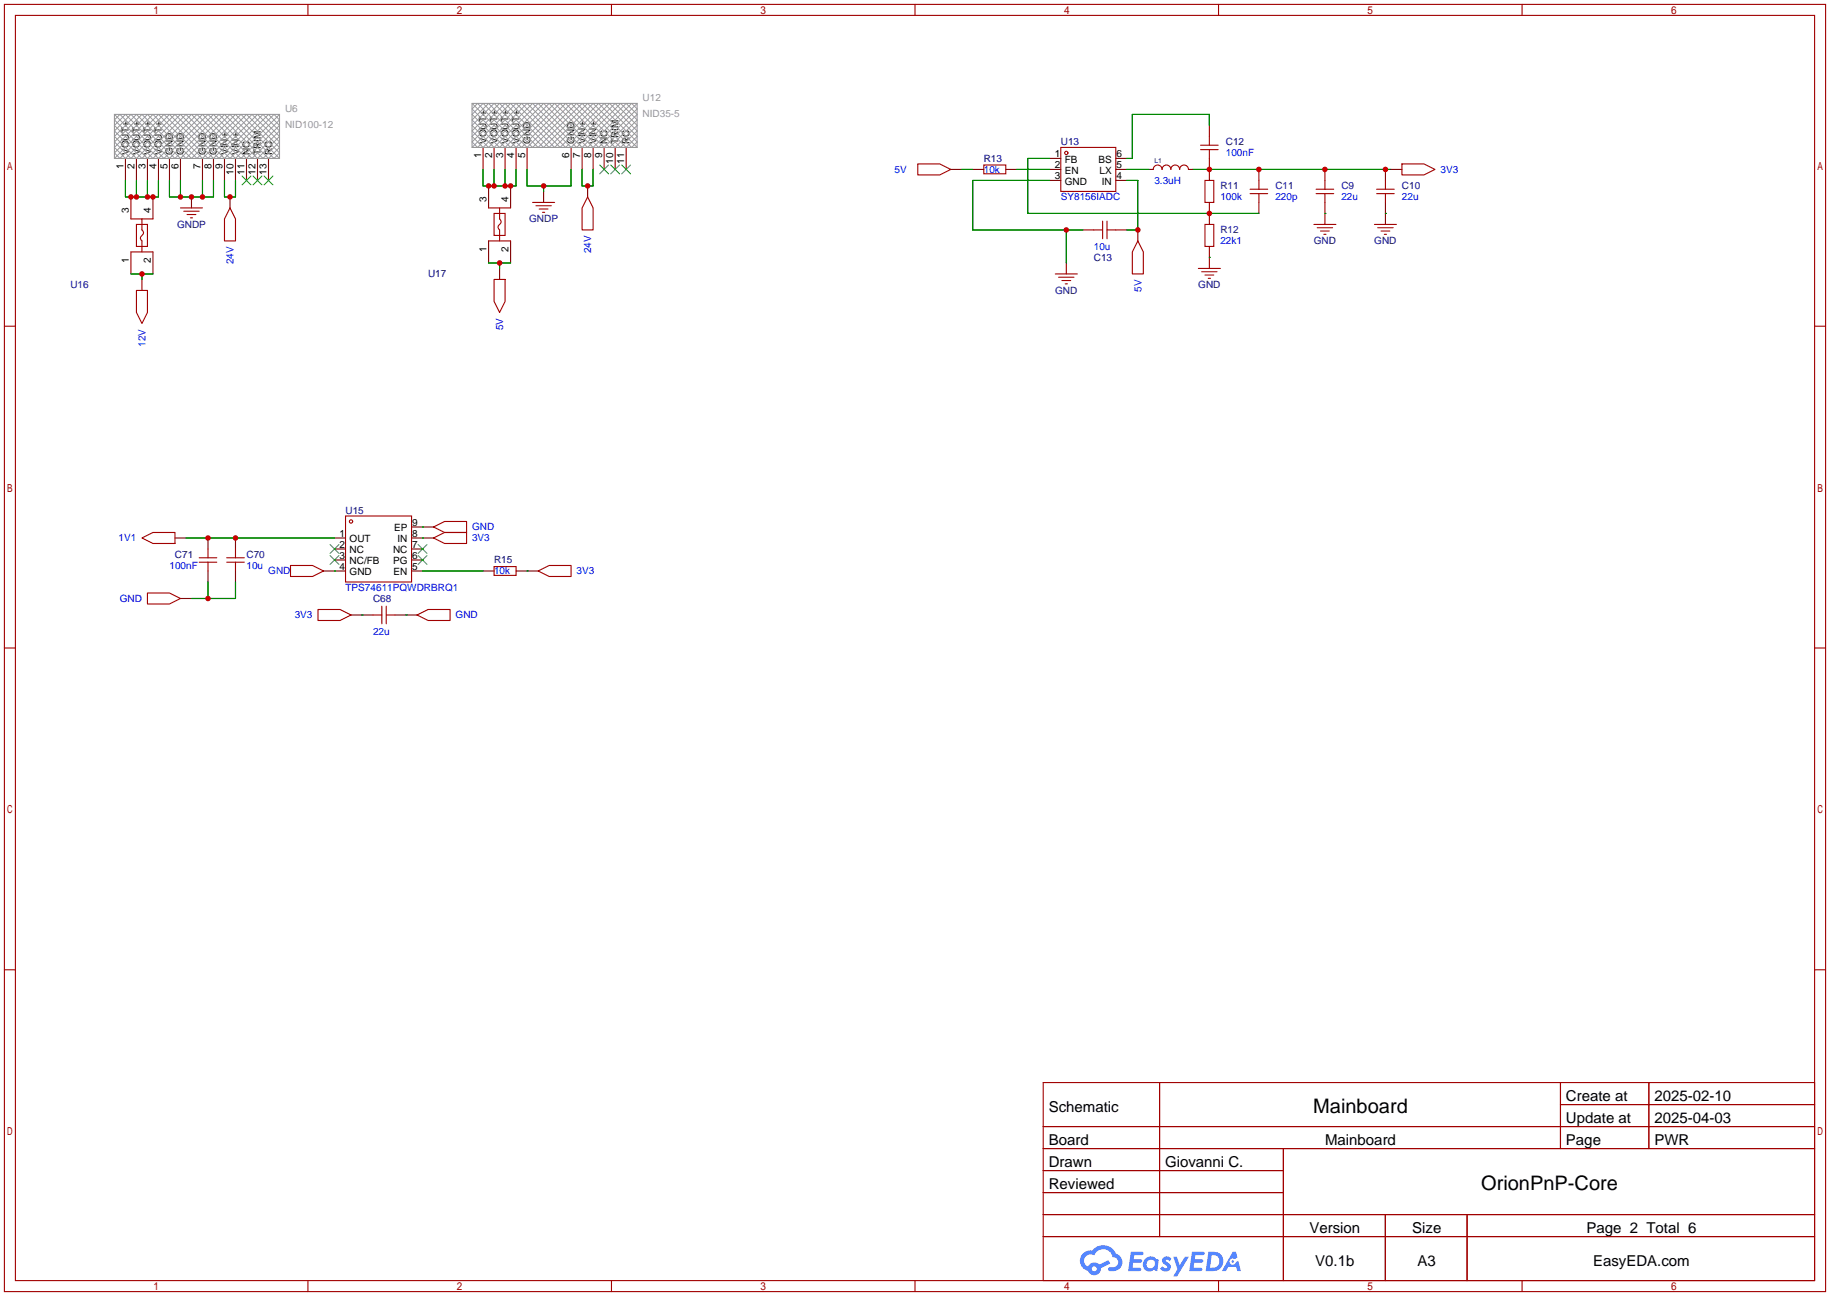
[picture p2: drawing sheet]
<svg xmlns="http://www.w3.org/2000/svg" width="422mm" height="299mm" viewBox="0 0 422 299" stroke-linecap="round" stroke-linejoin="round" font-family="sans-serif">
<g fill="none" stroke="#a10000" stroke-width=".25">
<path d="M1 1h420.4v297.2h-420.4zM3.6 3.6h415.2v292.1h-415.2zM71.1 1v2.6M141.1 1v2.6M211.2 1v2.6M281.3 1v2.6M351.3 1v2.6M1 75.3h2.6M418.8 75.3h2.6M1 149.6h2.6M418.8 149.6h2.6M1 223.9h2.6"/>
<path d="M418.8 223.9h2.6M240.8 249.9h178v45.8h-178zM267.7 249.9v35.6M360.2 249.9v15.3M360.2 255h58.6M380.6 249.9v15.3M240.8 260.1h178M240.8 265.2h178M240.8 270.3h55.4M240.8 275.3h55.4M296.2 265.2v30.5M71.1 295.7v2.5"/>
<path d="M141.1 295.7v2.5M211.2 295.7v2.5M240.8 280.4h178M240.8 285.5h178M281.3 295.7v2.5M319.8 280.4v15.3M338.6 280.4v15.3M351.3 295.7v2.5"/>
</g>
<g fill="#5487ff">
<path d="M268.5 290.3a1.3 1.3 0 0 1 1.9 .3l-.4 .6a.54 .54 0 0 0-1-.2l.2 .2a1.28 1.28 0 0 1 .8 2 1.53 1.53 0 0 1-2.2-.3l.5-.6 .8 .5a.31 .31 0 0 0 .3-.3 .31 .31 0 0 0-.2-.3 1.12 1.12 0 0 1-.7-1.9z"/>
<path d="M270.8 290.2h.8l.7 1.9 1.2-1.9h.9l-2.7 4.5h-.9l1-1.7z"/>
<path d="M261 289h2.3a.46 .46 0 0 1 .5 .1 .46 .46 0 0 1 .1 .5l-.3 .2h-1.8l-.1 .9h1.6a.4 .4 0 0 1 .3 .4 .4 .4 0 0 1-.4 .4h-1.6l-.2 1.2h1.4a.46 .46 0 0 1 .5 .1 .46 .46 0 0 1 .1 .5l-.4 .2h-2.6z"/>
<path d="M275.1 289h2.3a.47 .47 0 0 1 .5 .1 .47 .47 0 0 1 .1 .5l-.3 .2h-1.8l-.1 .9h1.6a.4 .4 0 0 1 .4 .4 .4 .4 0 0 1-.5 .4h-1.6l-.2 1.2h1.4a.46 .46 0 0 1 .5 .1 .46 .46 0 0 1 .1 .5l-.4 .2h-2.6z"/>
<path d="M284.5 289h.8l.3 1.3-.6 .4a.75 .75 0 0 0-1.1 .3 .75 .75 0 0 0 .5 1 .75 .75 0 0 0 .9-.6l.5-.3 .6 2.4h-.8l-.3-1h-1.8l-.5 1h-1z"/>
<path d="M278.9 289l-.6 4.5h1.4a2.27 2.27 0 0 0 2.7-2.3 2.27 2.27 0 0 0-2.7-2.2zM279.7 289.8a1.5 1.5 0 0 1 1.8 1.5 1.5 1.5 0 0 1-1.9 1.4h-.3z"/>
<path d="M264.4 290.6a1.6 1.6 0 0 0-.4 2.3 1.6 1.6 0 0 0 2.3 .2l.8 .4 .3-2.5-.1-.3h-.5a1.58 1.58 0 0 0-2.4-.1zM265 291.1a.99 .99 0 0 1 1.6 .6 .99 .99 0 0 1-1.3 1.1 .98 .98 0 0 1-.3-1.7z"/>
<path d="M250 289.4a2.37 2.37 0 0 0 1.1 4 1.54 1.54 0 0 0 1.8 1 1.54 1.54 0 0 0 1.2-1.6l2.2-1.1-.5-.8-2.1 1.1a1.57 1.57 0 0 0-2.6 .4 1.5 1.5 0 0 1-.7-2.1 1.5 1.5 0 0 1 2.2-.5 2.23 2.23 0 0 1 2.3-1.4 2.23 2.23 0 0 1 1.9 1.8 1.16 1.16 0 0 1 1.3 1.1 1.16 1.16 0 0 1-1.1 1.3h-.7a.47 .47 0 0 0-.5 .3 .47 .47 0 0 0 .4 .6 2.14 2.14 0 0 0 2.7-1.4 2.14 2.14 0 0 0-1.3-2.7 3.2 3.2 0 0 0-5.5-.7l-1.1 .1zM252 292.9a.6 .6 0 0 1 1.2 0 .6 .6 0 0 1-1.2 0z"/>
<circle cx="284.6" cy="291.3" r=".28"/>
</g>
<g fill="none" stroke="#870000" stroke-width=".25">
<path d="M29 36.6v5.1M31.5 36.6v5.1M34 36.6v5.1M36.6 36.6v5.1M39.1 36.6v5.1M41.7 36.6v5.1M46.7 36.6v5.1M49.3 36.6v5.1M51.8 36.6v5.1M54.4 36.6v5.1M56.9 36.6v5.1M59.4 36.6v5.1"/>
<path d="M62 36.6v5.1M111.5 34v5.1M114 34v5.1M116.6 34v5.1M119.1 34v5.1M121.7 34v5.1M131.8 34v5.1M134.4 34v5.1M136.9 34v5.1M139.4 34v5.1M142 34v5.1M144.5 34v5.1"/>
<path d="M219.5 39.1h2.5M224.5 39.1h2.6M232.2 39.1h2.5M242.3 36.6h2.6M242.3 39.1h2.6M257.6 36.6h2.5M257.6 39.1h2.5M265.2 39.1h1M274.3 39.1h1M279.1 29v2.5M279.1 36.6v5.1M290.6 39.1v2.6"/>
<path d="M305.8 39.1v2.6M319.8 39.1v2.6M321.1 39.1h2.5M30.2 45.5v5M30.2 58.2v5M35.3 45.5v5M35.3 58.2v5M44.2 45.5v2.5M53.1 45.5v2.5M112.8 42.9v5.1M112.8 55.6v5.1M117.9 42.9v5.1"/>
<path d="M117.9 55.6v5.1M125.5 44.2v2.5M135.6 42.9v2.6M242.3 41.7h2.6M249.9 53.1h2.6M257.6 41.7h2.5M257.6 53.1h2.5M262.6 53.1v2.5M279.1 46.7v5.1M279.1 56.9v5.1M290.6 46.7v2.6M305.8 46.7v5.1"/>
<path d="M319.8 46.7v5.1M32.8 64.5v2.6M115.3 62v2.5M246.1 60.7v2.5M40.4 124.2h2.5M41.7 138.2h2.5M48 124.2v2.5M48 131.8v2.6M54.4 124.2v2.5M54.4 131.8v2.6M74.7 131.8h5.1M77.2 124.2h2.6"/>
<path d="M77.2 126.7h2.6M77.2 129.3h2.6M95 121.7h5.1M95 124.2h5.1M95 126.7h2.5M95 129.3h2.5M95 131.8h2.5M111.5 131.8h2.5M119.1 131.8h5.1M81 142h5.1M91.2 142h5.1"/>
</g>
<g fill="none" stroke="#3c3" stroke-width=".25">
<path d="M138.4 38.1l2.1 2M140.5 38.1l-2.1 2M141 38.1l2 2M143 38.1l-2 2M143.5 38.1l2 2M145.5 38.1l-2 2M55.9 40.6l2 2.1M57.9 40.6l-2 2.1M58.4 40.6l2.1 2.1M60.5 40.6l-2.1 2.1M61 40.6l2 2.1M63 40.6l-2 2.1"/>
<path d="M76.2 128.3l2 2M76.2 125.7l2 2.1M78.2 128.3l-2 2M78.2 125.7l-2 2.1M96.5 125.7l2.1 2.1M96.5 128.3l2.1 2M98.6 125.7l-2.1 2.1M98.6 128.3l-2.1 2"/>
</g>
<path d="M26.4 26.4l10.2 10.2 10.1-10.2 10.2 10.2 7.6-7.6-2.5-2.6-10.2 10.2-10.1-10.2-10.2 10.2-5.1-5.1 5.1-5.1 10.2 10.2 10.1-10.2 10.2 10.2 2.5-2.6-7.6-7.6-10.2 10.2-10.1-10.2-10.2 10.2M27.7 26.4l-1.3 1.3 8.9 8.9 10.2-10.2 10.1 10.2 8.9-8.9-1.3-1.3-10.1 10.2-10.2-10.2-10.1 10.2-6.4-6.4 3.8-3.8 10.2 10.2 10.1-10.2 10.2 10.2 3.8-3.8-6.3-6.4-10.2 10.2-10.2-10.2-10.1 10.2-1.3-1.3 8.9-8.9 10.2 10.2 10.1-10.2 8.9 8.9-1.3 1.3-10.1-10.2-10.2 10.2-10.1-10.2-6.4 6.4 3.8 3.8 10.2-10.2 10.1 10.2 10.2-10.2 3.8 3.8-6.3 6.4-10.2-10.2-10.2 10.2zM64.5 26.4l-10.1 10.2-10.2-10.2-10.2 10.2-7.6-7.6 2.6-2.6 10.1 10.2 10.2-10.2 10.1 10.2 5.1-5.1-5.1-5.1-10.1 10.2-10.2-10.2-10.1 10.2-2.6-2.6 7.6-7.6 10.2 10.2 10.2-10.2 10.1 10.2M109 25.1l8.9 8.9 10.1-10.1 10.2 10.1 8.9-8.9-1.3-1.2-10.2 10.1-10.1-10.1-10.2 10.1-6.3-6.3 3.8-3.8 10.1 10.1 10.2-10.1 10.2 10.1 3.8-3.8-6.4-6.3-10.1 10.1-10.2-10.1-10.2 10.1-1.2-1.2 8.9-8.9 10.1 10.1 10.2-10.1 8.9 8.9-1.3 1.2-10.2-10.1-10.1 10.1-10.2-10.1-6.3 6.3 3.8 3.8 10.1-10.1 10.2 10.1 10.2-10.1 3.8 3.8-6.4 6.3-10.1-10.1-10.2 10.1-10.2-10.1zM109 23.9l10.1 10.1 10.2-10.1 10.1 10.1 7.7-7.6-2.6-2.5-10.1 10.1-10.2-10.1-10.2 10.1-5-5 5-5.1 10.2 10.1 10.2-10.1 10.1 10.1 2.6-2.5-7.7-7.6-10.1 10.1-10.2-10.1-10.1 10.1M147.1 23.9l-10.2 10.1-10.2-10.1-10.1 10.1-7.6-7.6 2.5-2.5 10.2 10.1 10.1-10.1 10.2 10.1 5.1-5-5.1-5.1-10.2 10.1-10.1-10.1-10.2 10.1-2.5-2.5 7.6-7.6 10.1 10.1 10.2-10.1 10.2 10.1" fill="none" stroke="#999" stroke-width=".23"/>
<path d="M26.4 26.4h38.1v10.2h-38.1zM109 23.9h38.1v10.1h-38.1z" fill="none" stroke="#999" stroke-width=".25"/>
<g fill="none" stroke="#a10000" stroke-width=".25">
<path d="M211.8 37.8h5.1l2.6 1.3-2.6 1.3h-5.1zM227.1 38.1h5.1v2h-5.1zM244.9 34h12.7v10.2h-12.7zM266.2 39.1a1.02 1.02 0 0 1 1-1 1.02 1.02 0 0 1 1 1 1.02 1.02 0 0 1 1-1 1.02 1.02 0 0 1 1.1 1 1.02 1.02 0 0 1 1-1 1.02 1.02 0 0 1 1 1 1.02 1.02 0 0 1 1-1 1.02 1.02 0 0 1 1 1M277.1 33.5h4.1M277.1 34.5h4.1M279.1 31.5v2M279.1 34.5v2.1M323.6 37.8h5.1l2.5 1.3-2.5 1.3h-5.1zM30.2 50.5h2.6v2.6l.3 .4a1.08 1.08 0 0 1-.6 1.1v.6l.3 .4v2.6M30.2 58.2h5.1M31.5 51.8h2.5v5.1h-2.5z"/>
<path d="M32.8 50.5h2.5M41.7 48h5M42.4 48.8h3.6M43.2 49.5h2M43.9 50.3h.5M53.1 48l1.3 2.5v5.1h-2.6v-5.1zM112.8 48h2.5v2.5l.3 .5a1.08 1.08 0 0 1-.5 1.1l-.1 .6 .3 .4v2.5M112.8 55.6h5.1M114 49.3h2.6v5.1h-2.6zM115.3 48h2.6M122.9 46.7h5.1M123.7 47.5h3.6"/>
<path d="M124.5 48.3h2M125.2 49h.5M135.6 45.5l1.3 2.5v5.1h-2.5v-5.1zM252.5 53.1h2M254.5 51.1v4M255.5 51.1v4M255.5 53.1h2.1M262.6 55.6l1.3 2.6v5h-2.5v-5zM278.1 41.7h2.1v5h-2.1zM278.1 51.8h2.1v5.1h-2.1zM288.5 43.7h4.1M288.5 44.7h4.1"/>
<path d="M290.6 41.7v2M290.6 44.7v2M303.3 51.8h5.1M303.8 43.7h4M303.8 44.7h4M304 52.6h3.6M304.8 53.3h2M305.6 54.1h.5M305.8 41.7v2M305.8 44.7v2M317.2 51.8h5.1M317.8 43.7h4"/>
<path d="M317.8 44.7h4M318 52.6h3.6M318.8 53.3h2M319.5 54.1h.5M319.8 41.7v2M319.8 44.7v2M31.5 67.1h2.5v5l-1.2 2.6-1.3-2.6zM114 64.5h2.6v5.1l-1.3 2.5-1.3-2.5zM243.6 63.2h5.1M244.3 64h3.6M245.1 64.8h2M245.9 65.5h.5"/>
<path d="M276.6 62h5.1M277.4 62.7h3.5M278.1 63.5h2.1M278.9 64.3h.5M79.8 119.1h15.2v15.3h-15.2zM32.8 124.2l2.5-1.3h5.1v2.6h-5.1zM34 136.9h5.1l2.6 1.3-2.6 1.2h-5.1zM46 128.8h4M46 129.8h4M48 126.7v2.1M48 129.8v2M52.3 128.8h4.1"/>
<path d="M52.3 129.8h4.1M54.4 126.7v2.1M54.4 129.8v2M67.1 130.6h5l2.6 1.2-2.6 1.3h-5zM88.1 140v4M89.2 140v4M100.1 121.7l2.5-1.3h5.1v2.5h-5.1zM100.1 124.2l2.5-1.3h5.1v2.6h-5.1zM114 130.8h5.1v2h-5.1zM124.2 131.8l2.5-1.2h5.1v2.5h-5.1zM73.4 140.7h5.1l2.5 1.3-2.5 1.3h-5.1zM86.1 142h2"/>
<path d="M89.2 142h2M96.3 142l2.5-1.3h5.1v2.6h-5.1z"/>
<circle cx="246.1" cy="35.3" r=".38"/>
<circle cx="81" cy="120.4" r=".38"/>
</g>
<g fill="none" stroke="#008700" stroke-width=".25">
<path d="M111.5 39.1v3.8h7.6v-3.8M114 39.1v3.8M116.6 39.1v3.8M121.7 39.1v3.8h10.1v-3.8M134.4 39.1v3.8h2.5v-3.8M222 39.1h2.5M234.7 39.1h7.6M242.3 36.6h-5.1v12.7h53.4M260.1 39.1h5.1M275.3 39.1h45.8M279.1 29v-2.6h-17.7v10.2h-1.3M29 41.7v3.8h7.6v-3.8"/>
<path d="M31.5 41.7v3.8M34 41.7v3.8M39.1 41.7v3.8h10.2v-3.8M41.7 41.7v3.8M46.7 41.7v3.8M51.8 41.7v3.8h2.6v-3.8M125.5 42.9v1.3M242.3 41.7h-17.8v11.4h25.4M246.1 53.1v7.6M260.1 41.7h2.5v11.4h-2.5M279.1 59.4h.1M305.8 49.3h.1"/>
<path d="M319.8 49.3h.1M30.2 63.2h5.1M32.8 63.2v1.3M112.8 60.7h5.1M115.3 60.7v1.3M42.9 124.2h34.3M48 134.4v3.8M54.4 134.4v3.8h-10.2M77.2 131.8h.1M97.5 121.7h.1M97.5 124.2h.1M97.5 131.8h14"/>
<path d="M121.7 131.8h.1M83.6 142h.1M93.7 142h.1"/>
</g>
<g fill="#c00">
<circle cx="53.1" cy="45.5" r=".63"/>
<circle cx="46.7" cy="45.5" r=".63"/>
<circle cx="44.2" cy="45.5" r=".63"/>
<circle cx="41.7" cy="45.5" r=".63"/>
<circle cx="30.2" cy="45.5" r=".63"/>
<circle cx="31.5" cy="45.5" r=".63"/>
<circle cx="34" cy="45.5" r=".63"/>
<circle cx="35.3" cy="45.5" r=".63"/>
<circle cx="135.6" cy="42.9" r=".63"/>
<circle cx="125.5" cy="42.9" r=".63"/>
<circle cx="112.8" cy="42.9" r=".63"/>
<circle cx="114" cy="42.9" r=".63"/>
<circle cx="116.6" cy="42.9" r=".63"/>
<circle cx="117.9" cy="42.9" r=".63"/>
<circle cx="319.8" cy="39.1" r=".63"/>
<circle cx="305.8" cy="39.1" r=".63"/>
<circle cx="290.6" cy="39.1" r=".63"/>
<circle cx="279.1" cy="39.1" r=".63"/>
<circle cx="279.1" cy="49.3" r=".63"/>
<circle cx="262.6" cy="53.1" r=".63"/>
<circle cx="246.1" cy="53.1" r=".63"/>
<circle cx="54.4" cy="124.2" r=".63"/>
<circle cx="48" cy="124.2" r=".63"/>
<circle cx="32.8" cy="63.2" r=".63"/>
<circle cx="115.3" cy="60.7" r=".63"/>
<circle cx="48" cy="138.2" r=".63"/>
</g>
<g font-size="4.6">
<text x="303.1" y="257">Mainboard</text>
<text x="341.9" y="274.8">OrionPnP-Core</text>
</g>
<g font-size="3.5">
<text x="242.1" y="256.7">Schematic</text>
<text x="361.5" y="254.2">Create at</text>
<text x="381.9" y="254.2">2025-02-10</text>
<text x="361.5" y="259.2">Update at</text>
<text x="381.9" y="259.2">2025-04-03</text>
<text x="242.1" y="264.3">Board</text>
<text x="242.1" y="269.4">Drawn</text>
<text x="268.9" y="269.4">Giovanni C.</text>
<text x="305.9" y="264.3">Mainboard</text>
<text x="361.5" y="264.3">Page</text>
<text x="381.9" y="264.3">PWR</text>
<text x="242.1" y="274.5">Reviewed</text>
<text x="302.3" y="284.6">Version</text>
<text x="326" y="284.6">Size</text>
<text x="366.2" y="284.6">Page 2 Total 6</text>
<text x="303.6" y="292.3">V0.1b</text>
<text x="327.2" y="292.3">A3</text>
<text x="367.7" y="292.3">EasyEDA.com</text>
</g>
<g font-size="2.3" fill="#999">
<text x="148.3" y="23.4">U12</text>
<text x="65.8" y="29.5">NID100-12</text>
<text x="65.8" y="26">U6</text>
<text x="148.3" y="27">NID35-5</text>
</g>
<g font-size="2.3">
<text x="29.8" y="35.8" transform="rotate(-90 29.8 35.8)">VOUT+</text>
<text x="32.3" y="35.8" transform="rotate(-90 32.3 35.8)">VOUT+</text>
<text x="34.8" y="35.8" transform="rotate(-90 34.8 35.8)">VOUT+</text>
<text x="37.4" y="35.8" transform="rotate(-90 37.4 35.8)">VOUT+</text>
<text x="39.9" y="35.8" transform="rotate(-90 39.9 35.8)">GND</text>
<text x="42.5" y="35.8" transform="rotate(-90 42.5 35.8)">GND</text>
<text x="47.5" y="35.8" transform="rotate(-90 47.5 35.8)">GND</text>
<text x="50.1" y="35.8" transform="rotate(-90 50.1 35.8)">GND</text>
<text x="52.6" y="35.8" transform="rotate(-90 52.6 35.8)">VIN+</text>
<text x="55.2" y="35.8" transform="rotate(-90 55.2 35.8)">VIN+</text>
<text x="57.7" y="35.8" transform="rotate(-90 57.7 35.8)">NC</text>
<text x="60.2" y="35.8" transform="rotate(-90 60.2 35.8)">TRIM</text>
<text x="62.8" y="35.8" transform="rotate(-90 62.8 35.8)">RC</text>
<text x="112.3" y="33.3" transform="rotate(-90 112.3 33.3)">VOUT+</text>
<text x="114.9" y="33.3" transform="rotate(-90 114.9 33.3)">VOUT+</text>
<text x="117.4" y="33.3" transform="rotate(-90 117.4 33.3)">VOUT+</text>
<text x="119.9" y="33.3" transform="rotate(-90 119.9 33.3)">VOUT+</text>
<text x="122.5" y="33.3" transform="rotate(-90 122.5 33.3)">GND</text>
<text x="132.6" y="33.3" transform="rotate(-90 132.6 33.3)">GND</text>
<text x="135.2" y="33.3" transform="rotate(-90 135.2 33.3)">VIN+</text>
<text x="137.7" y="33.3" transform="rotate(-90 137.7 33.3)">VIN+</text>
<text x="140.3" y="33.3" transform="rotate(-90 140.3 33.3)">NC</text>
<text x="142.8" y="33.3" transform="rotate(-90 142.8 33.3)">TRIM</text>
<text x="145.3" y="33.3" transform="rotate(-90 145.3 33.3)">RC</text>
<text x="28.5" y="39.1" transform="rotate(-90 28.5 39.1)">1</text>
<text x="31" y="39.1" transform="rotate(-90 31 39.1)">2</text>
<text x="33.6" y="39.1" transform="rotate(-90 33.6 39.1)">3</text>
<text x="36.1" y="39.1" transform="rotate(-90 36.1 39.1)">4</text>
<text x="38.7" y="39.1" transform="rotate(-90 38.7 39.1)">5</text>
<text x="41.2" y="39.1" transform="rotate(-90 41.2 39.1)">6</text>
<text x="46.3" y="39.1" transform="rotate(-90 46.3 39.1)">7</text>
<text x="48.8" y="39.1" transform="rotate(-90 48.8 39.1)">8</text>
<text x="51.4" y="39.1" transform="rotate(-90 51.4 39.1)">9</text>
<text x="53.9" y="40.4" transform="rotate(-90 53.9 40.4)">10</text>
<text x="56.4" y="40.4" transform="rotate(-90 56.4 40.4)">11</text>
<text x="59" y="40.4" transform="rotate(-90 59 40.4)">12</text>
<text x="61.5" y="40.4" transform="rotate(-90 61.5 40.4)">13</text>
<text x="111" y="36.6" transform="rotate(-90 111 36.6)">1</text>
<text x="113.6" y="36.6" transform="rotate(-90 113.6 36.6)">2</text>
<text x="116.1" y="36.6" transform="rotate(-90 116.1 36.6)">3</text>
<text x="118.7" y="36.6" transform="rotate(-90 118.7 36.6)">4</text>
<text x="121.2" y="36.6" transform="rotate(-90 121.2 36.6)">5</text>
<text x="131.4" y="36.6" transform="rotate(-90 131.4 36.6)">6</text>
<text x="133.9" y="36.6" transform="rotate(-90 133.9 36.6)">7</text>
<text x="136.4" y="36.6" transform="rotate(-90 136.4 36.6)">8</text>
<text x="139" y="36.6" transform="rotate(-90 139 36.6)">9</text>
<text x="141.5" y="37.9" transform="rotate(-90 141.5 37.9)">10</text>
<text x="144.1" y="37.9" transform="rotate(-90 144.1 37.9)">11</text>
<text x="243.4" y="36.3">1</text>
<text x="243.4" y="38.9">2</text>
<text x="243.4" y="41.4">3</text>
<text x="245.8" y="37.6">FB</text>
<text x="245.8" y="40.2">EN</text>
<text x="253.5" y="37.6">BS</text>
<text x="253.8" y="40.2">LX</text>
<text x="257.7" y="41.4">4</text>
<text x="257.7" y="38.9">5</text>
<text x="257.7" y="36.3">6</text>
<text x="112.3" y="46.7" transform="rotate(-90 112.3 46.7)">3</text>
<text x="117.4" y="46.7" transform="rotate(-90 117.4 46.7)">4</text>
<text x="245.8" y="42.7">GND</text>
<text x="254.3" y="42.7">IN</text>
<text x="29.8" y="49.3" transform="rotate(-90 29.8 49.3)">3</text>
<text x="34.8" y="49.3" transform="rotate(-90 34.8 49.3)">4</text>
<text x="112.3" y="58.2" transform="rotate(-90 112.3 58.2)">1</text>
<text x="117.4" y="58.2" transform="rotate(-90 117.4 58.2)">2</text>
<text x="29.8" y="60.7" transform="rotate(-90 29.8 60.7)">1</text>
<text x="34.8" y="60.7" transform="rotate(-90 34.8 60.7)">2</text>
<text x="78.3" y="124">1</text>
<text x="80.7" y="125.2">OUT</text>
<text x="91" y="122.7">EP</text>
<text x="91.7" y="125.2">IN</text>
<text x="95.1" y="121.4">9</text>
<text x="95.1" y="124">8</text>
<text x="78.3" y="131.6">4</text>
<text x="78.3" y="129.1">3</text>
<text x="78.3" y="126.5">2</text>
<text x="80.7" y="130.3">NC/FB</text>
<text x="80.7" y="127.8">NC</text>
<text x="90.7" y="127.8">NC</text>
<text x="90.7" y="130.3">PG</text>
<text x="95.1" y="126.5">7</text>
<text x="95.1" y="129.1">6</text>
<text x="95.1" y="131.6">5</text>
<text x="80.7" y="132.9">GND</text>
<text x="90.8" y="132.9">EN</text>
</g>
<g font-size="2.3" fill="#000080">
<text x="244.9" y="33.6">U13</text>
<text x="283" y="33.6">C12</text>
<text x="227.1" y="37.4">R13</text>
<text x="281.7" y="43.7">R11</text>
<text x="294.4" y="43.7">C11</text>
<text x="309.6" y="43.7">C9</text>
<text x="323.6" y="43.7">C10</text>
<text x="40.9" y="52.6">GNDP</text>
<text x="122.1" y="51.4">GNDP</text>
<text x="281.7" y="53.9">R12</text>
<text x="303.3" y="56.4">GND</text>
<text x="317.2" y="56.4">GND</text>
<text x="98.8" y="64.1">U17</text>
<text x="252.5" y="60.2">C13</text>
<text x="16.3" y="66.6">U16</text>
<text x="243.6" y="67.9">GND</text>
<text x="276.6" y="66.6">GND</text>
<text x="79.8" y="118.7">U15</text>
<text x="40.4" y="128.8">C71</text>
<text x="56.9" y="128.8">C70</text>
<text x="114" y="130.1">R15</text>
<text x="86.1" y="139">C68</text>
</g>
<g font-size="2.3" fill="#00f">
<text x="206.5" y="39.9">5V</text>
<text x="227.1" y="39.9">10k</text>
<text x="283" y="36.1">100nF</text>
<text x="332.5" y="39.9">3V3</text>
<text x="244.9" y="46.3">SY8156IADC</text>
<text x="266.4" y="42.5">3.3uH</text>
<text x="281.7" y="46.3">100k</text>
<text x="294.4" y="46.3">220p</text>
<text x="309.6" y="46.3">22u</text>
<text x="323.6" y="46.3">22u</text>
<text x="136.4" y="58.5" transform="rotate(-90 136.4 58.5)">24V</text>
<text x="252.5" y="57.7">10u</text>
<text x="281.7" y="56.4">22k1</text>
<text x="53.9" y="61" transform="rotate(-90 53.9 61)">24V</text>
<text x="263.4" y="67.3" transform="rotate(-90 263.4 67.3)">5V</text>
<text x="116.1" y="76.2" transform="rotate(-90 116.1 76.2)">5V</text>
<text x="33.6" y="80.1" transform="rotate(-90 33.6 80.1)">12V</text>
<text x="27.4" y="125">1V1</text>
<text x="109" y="122.5">GND</text>
<text x="109" y="125">3V3</text>
<text x="39.1" y="131.4">100nF</text>
<text x="56.9" y="131.4">10u</text>
<text x="61.9" y="132.6">GND</text>
<text x="79.8" y="136.4">TPS74611PQWDRBRQ1</text>
<text x="114" y="132.6">10k</text>
<text x="133.1" y="132.6">3V3</text>
<text x="27.6" y="139">GND</text>
<text x="68" y="142.8">3V3</text>
<text x="105.2" y="142.8">GND</text>
<text x="86.1" y="146.6">22u</text>
</g>
<text font-size="1.6" fill="#000080" x="266.4" y="37.5">L1</text>
</svg>
